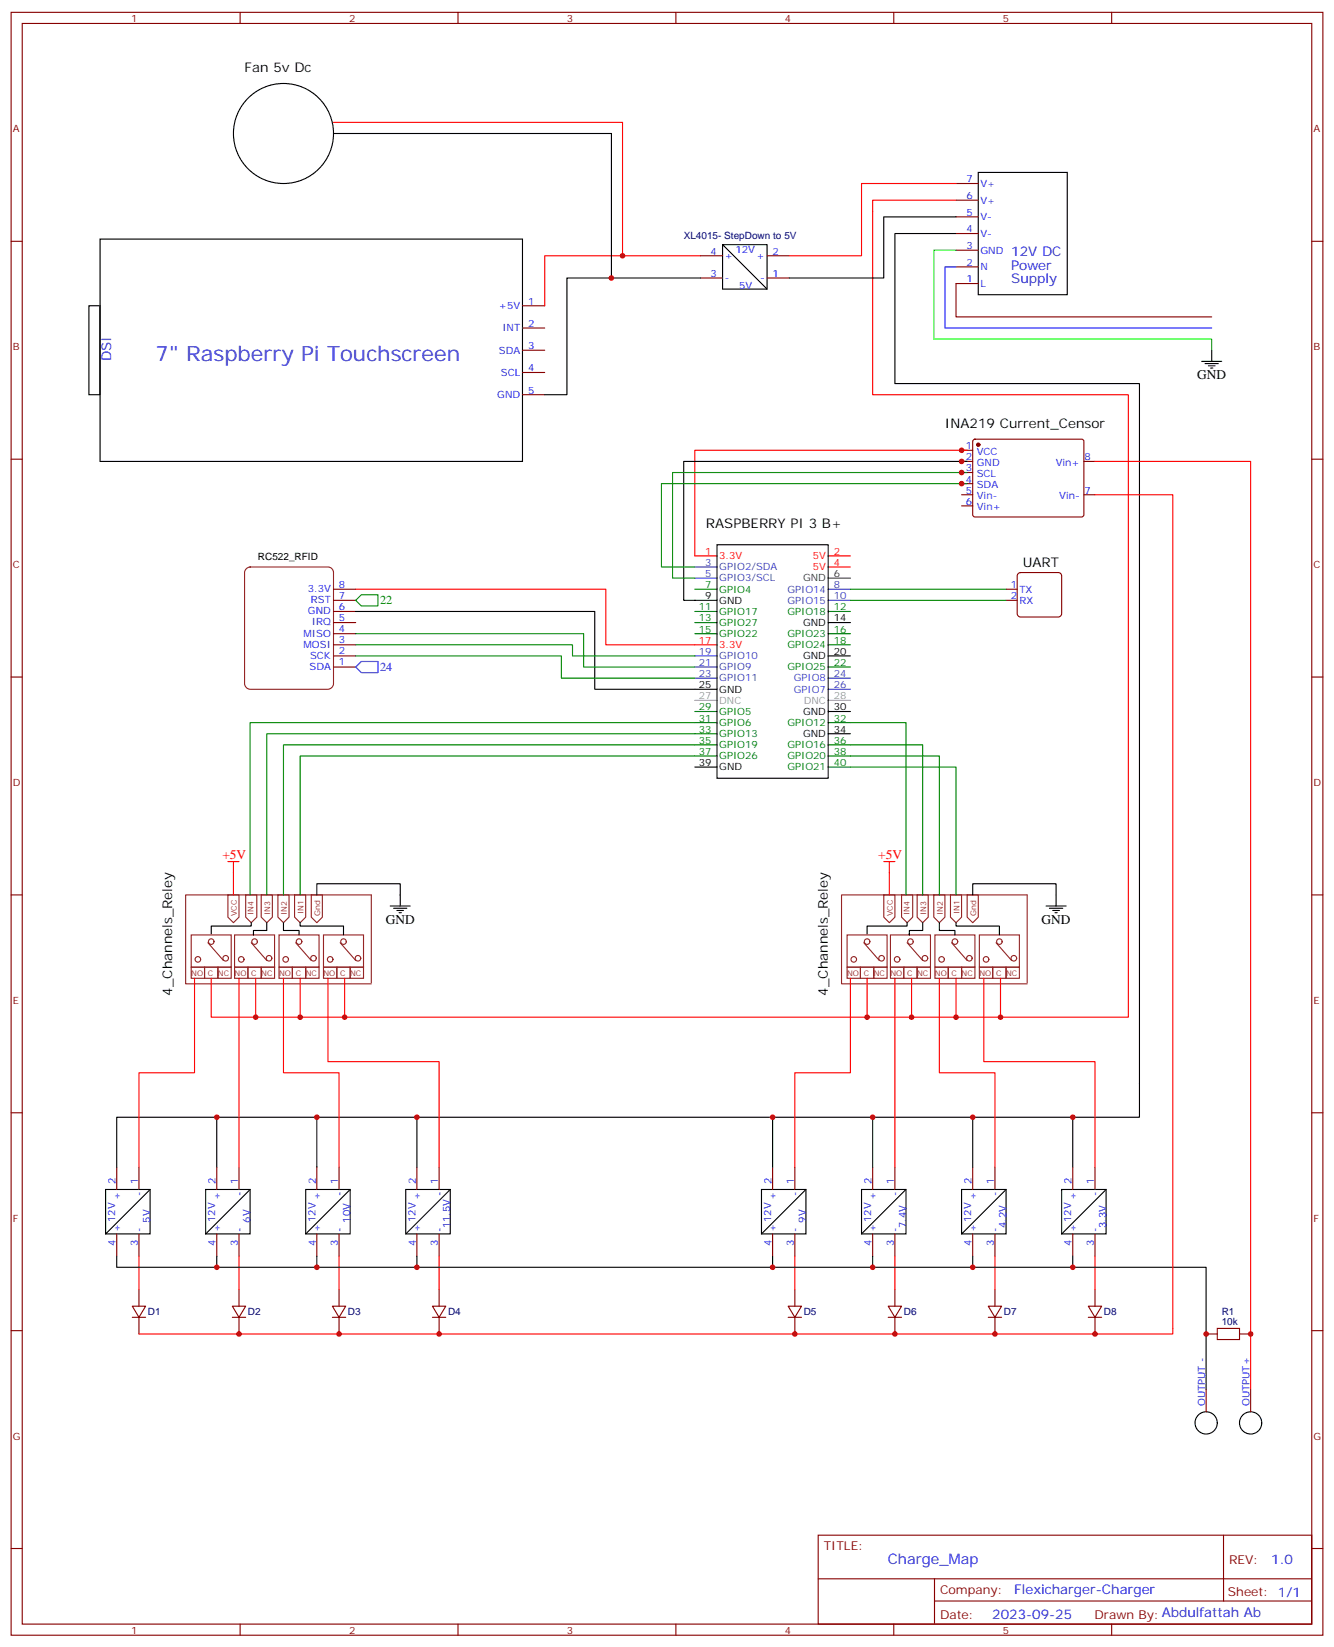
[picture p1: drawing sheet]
<svg xmlns="http://www.w3.org/2000/svg" width="423mm" height="523mm" viewBox="0 0 423 523" stroke-linecap="round" stroke-linejoin="round" font-family="sans-serif">
<g fill="none" stroke="#870000" stroke-width=".35">
<path d="M3.5 3.9h416.3v515.1h-416.3zM7.1 7.4h409.2v508h-409.2zM76.2 3.9v3.5M145.3 3.9v3.5M214.5 3.9v3.5M283.6 3.9v3.5M352.8 3.9v3.5M303.4 58.2h7M3.5 76.6h3.6M303.4 79.4h7M303.4 74.1h7M303.4 68.8h7"/>
<path d="M303.4 63.5h7M416.3 76.6h3.5M165.8 97h7.1M222.2 88.2h7.1M222.2 81.2h7.1M243.4 88.2h7.1M243.4 81.2h7.1M303.4 84.7h7M310.4 90h-7v10.6h81.1M165.8 104.1h7.1M165.8 111.2h7.1M165.8 118.2h7.1"/>
<path d="M165.8 125.3h7.1M308.9 139.6l.5-.2h33.9l.5 .2 .2 .5-.1 23.5-.6 .5-34.2-.1-.4-.6v-23.3zM3.5 145.7h3.6M305.2 142.9h3.5M305.2 146.4h3.5M305.2 150h3.5M305.2 153.5h3.5M305.2 157h3.5M344 146.4h3.5M344 157h3.5M416.3 145.7h3.5M305.2 160.5h3.5"/>
<path d="M105.8 190.5h7.1M105.8 194.1h7.1M105.8 197.6h7.1M105.8 187h7.1M319.3 190.5h3.5M319.3 187h3.5M323 182.1l.8-.4h12l.7 .2 .4 .9v12l-.2 .6-.9 .4h-12l-.6-.2-.4-.8v-12zM3.5 214.9h3.6M105.8 201.1h7.1M105.8 211.7h7.1M105.8 208.2h7.1M105.8 204.6h7.1"/>
<path d="M416.3 214.9h3.5M3.5 284h3.6M416.3 284h3.5M3.5 353.2h3.6M416.3 353.2h3.5M37 370.5v7M44.1 370.5v7M68.8 370.5v7M75.8 370.5v7M100.5 370.5v7M107.6 370.5v7M132.3 370.5v7"/>
<path d="M139.3 370.5v7M245.2 370.5v7M252.2 370.5v7M276.9 370.5v7M284 370.5v7M308.7 370.5v7M315.7 370.5v7M340.4 370.5v7M347.5 370.5v7M37 391.6v7.1M44.1 391.6v7.1M68.8 391.6v7.1"/>
<path d="M75.8 391.6v7.1M100.5 391.6v7.1M107.6 391.6v7.1M132.3 391.6v7.1M139.3 391.6v7.1M245.2 391.6v7.1M252.2 391.6v7.1M276.9 391.6v7.1M284 391.6v7.1M308.7 391.6v7.1M315.7 391.6v7.1M340.4 391.6v7.1"/>
<path d="M347.5 391.6v7.1M42 414.5h4.2l-2.1 3.6zM42 418.1h4.2M44.1 409.3v5.2M44.1 418.1v5.3M73.7 414.5h4.3l-2.2 3.6zM73.7 418.1h4.3M75.8 409.3v5.2M75.8 418.1v5.3M105.5 414.5h4.2l-2.1 3.6zM105.5 418.1h4.2M107.6 409.3v5.2"/>
<path d="M107.6 418.1v5.3M137.2 414.5h4.3l-2.2 3.6zM137.2 418.1h4.3M139.3 409.3v5.2M139.3 418.1v5.3M250.1 414.5h4.3l-2.2 3.6zM250.1 418.1h4.3M252.2 409.3v5.2M252.2 418.1v5.3M281.9 414.5h4.2l-2.1 3.6zM281.9 418.1h4.2M284 409.3v5.2"/>
<path d="M284 418.1v5.3M313.6 414.5h4.3l-2.2 3.6zM313.6 418.1h4.3M315.7 409.3v5.2M315.7 418.1v5.3M345.4 414.5h4.2l-2.1 3.6zM345.4 418.1h4.2M347.5 409.3v5.2M347.5 418.1v5.3M3.5 422.3h3.6M382.8 423.4h3.5M393.3 423.4h3.6"/>
<path d="M416.3 422.3h3.5M382.8 441v7.1M396.9 441v7.1M3.5 491.5h3.6M259.6 487.2h156.7v28.2h-156.7zM388.3 487.2v20.9M416.3 491.5h3.5M76.2 515.4v3.6M145.3 515.4v3.6M214.5 515.4v3.6M259.7 501.1h156.4M283.6 515.4v3.6"/>
<path d="M296.6 508.1h119.5M296.6 501.1v14.1M352.8 515.4v3.6"/>
</g>
<g fill="none" stroke="#060" stroke-width=".35">
<path d="M220.5 197.6h7M220.5 194.1h7M220.5 187h7M262.8 194.1h7.1M220.5 201.1h7M262.8 211.7h7.1M262.8 204.6h7.1M262.8 201.1h7.1M220.5 239.9h7M220.5 236.4h7M220.5 232.9h7M220.5 229.3h7"/>
<path d="M220.5 225.8h7M262.8 239.9h7.1M262.8 236.4h7.1M262.8 229.3h7.1M262.8 243.5h7.1"/>
</g>
<g fill="none" stroke="#000" stroke-width=".35">
<path d="M105.8 42.4h88.2v45.8M310.4 54.7h28.3v38.8h-28.3zM31.7 75.9h134.1v70.5h-134.1zM229.3 77.6h14.1v14.2h-14.1zM229.3 77.6l14.1 14.2M303.4 74.1h-19.4v47.6h77.6v232.9h-324.6v15.9M303.4 68.8h-22.9v19.4h-30M28.2 97h3.5v28.3h-3.5zM222.2 88.2h-42.3v37.1h-7M381.4 114.7h6.3M382.4 115.4h4.2M383.5 116.1h2.1"/>
<path d="M384.2 116.8h.7M384.5 111.2v3.5M306.9 146.4h-89.9v44.1h10.5M227.5 172.9h35.3v74.1h-35.3zM112.9 194.1h75.8v24.7h38.8M262.8 197.6h7.1M262.8 208.2h7.1M262.8 232.9h7.1M262.8 225.8h7.1M220.5 243.5h7M79.7 292.8v1.1h-12.7v2.5M84.7 292.8v2.5h-4.3v1.4v-.3"/>
<path d="M90 292.8v2.5h4.9v1.4M95.2 292.8v1.1h13.8v2.8M100.5 284v-3.5h26.5v7M123.8 287.5h6.4M124.9 288.3h4.2M125.9 289h2.2M126.6 289.7h.8M287.9 292.8v1.1h-12.7v2.5M292.8 292.8v2.5h-4.2v1.4v-.3M298.1 292.8v2.5h4.9v1.4M303.4 292.8v1.1h13.7v2.8M308.7 284v-3.5h26.4v7"/>
<path d="M332 287.5h6.3M333 288.3h4.3M334.1 289h2.1M334.8 289.7h.7M68.8 354.6v15.9M100.5 354.6v15.9M132.3 354.6v15.9M245.2 354.6v15.9M276.9 354.6v15.9M308.7 354.6v15.9M340.4 354.6v15.9M33.5 377.5h14.1v14.1h-14.1z"/>
<path d="M47.6 377.5l-14.1 14.1M65.3 377.5h14.1v14.1h-14.1zM79.4 377.5l-14.1 14.1M97 377.5h14.1v14.1h-14.1zM111.1 377.5l-14.1 14.1M128.8 377.5h14.1v14.1h-14.1zM142.9 377.5l-14.1 14.1M241.7 377.5h14.1v14.1h-14.1zM255.8 377.5l-14.1 14.1M273.4 377.5h14.1v14.1h-14.1zM287.5 377.5l-14.1 14.1M305.2 377.5h14.1v14.1h-14.1z"/>
<path d="M319.3 377.5l-14.1 14.1M336.9 377.5h14.1v14.1h-14.1zM351 377.5l-14.1 14.1M37 398.7v3.5h345.8v38.8M68.8 398.7v3.5M100.5 398.7v3.5M132.3 398.7v3.5M245.2 398.7v3.5M276.9 398.7v3.5M308.7 398.7v3.5M340.4 398.7v3.5"/>
<circle cx="90" cy="42.4" r="15.9"/>
<circle cx="382.8" cy="451.6" r="3.5"/>
<circle cx="396.9" cy="451.6" r="3.5"/>
</g>
<path d="M220.5 222.3h7M262.8 222.3h7.1" fill="none" stroke="#999" stroke-width=".35"/>
<path d="M220.5 180h7M220.5 183.5h7M262.8 190.5h7.1M262.8 187h7.1M220.5 215.2h7M220.5 211.7h7M220.5 208.2h7M262.8 218.8h7.1M262.8 215.2h7.1" fill="none" stroke="#06c" stroke-width=".35"/>
<g fill="none" stroke="#f00" stroke-width=".35">
<path d="M105.8 38.8h91.8v42.4M303.4 58.2h-30v23h-22.9M303.4 63.5h-26.5v61.8h81.2v197.5h-291.1v-12.3M222.2 81.2h-49.3v15.8M306.9 142.9h-86.4v33.5h7M347.5 157h24.7v266.4h-328.1M347.5 146.4h49.4v294.6M262.8 180h7.1M262.8 176.4h7.1M112.9 187h79.4v17.6h35.2M72.3 273.4h3.5M74.1 273.4v10.6"/>
<path d="M280.5 273.4h3.5M282.2 273.4v10.6M61.7 310.5v30h-17.6v30M75.8 310.5v60M81.1 310.5v12.3M90 310.5v30h17.6v30M95.2 310.5v12.3M104.1 310.5v26.4h35.2v33.6M109.4 310.5v12.3M269.9 310.5v30h-17.7v30M275.2 310.5v12.3M284 310.5v60"/>
<path d="M289.3 310.5v12.3M298.1 310.5v30h17.6v30M303.4 310.5v12.3M312.2 310.5v26.4h35.3v33.6M317.5 310.5v12.3M44.1 398.7v10.6M75.8 398.7v10.6M107.6 398.7v10.6M139.3 398.7v10.6M252.2 398.7v10.6M284 398.7v10.6M315.7 398.7v10.6"/>
<path d="M347.5 398.7v10.6"/>
</g>
<path d="M262.8 183.5h7.1" fill="none" stroke="#333" stroke-width=".35"/>
<g fill="none" stroke="#8c2424" stroke-width=".35">
<path d="M78.2 180.5l1.2-.5h24.7l.9 .2 .6 .6 .2 .9v35.3l-.2 .9-.7 .6-.8 .3h-24.7l-.9-.3-.6-.7-.3-.8v-35.3zM60.7 296.7h12.7v10.3h-12.7zM66 299.2l4.9 5.6M72.3 284h3.5v7.1l-1.7 1.7-1.8-1.7zM74.4 296.7h12.7v10.3h-12.7zM78 284h3.5v7.1l-1.8 1.7-1.7-1.7zM79.7 299.2l5 5.6M82.9 284h3.5v7.1l-1.7 1.7-1.8-1.7zM88.2 284h3.5v7.1l-1.7 1.7-1.8-1.7zM88.5 296.7h12.7v10.3h-12.7zM93.5 284h3.5v7.1l-1.8 1.7-1.7-1.7zM93.8 299.2l5 5.6"/>
<path d="M98.8 284h3.5v7.1l-1.8 1.7-1.7-1.7zM102.7 296.7h12.7v10.3h-12.7zM107.9 299.2l5 5.6M268.8 296.7h12.7v10.3h-12.7zM274.1 299.2l4.9 5.6M280.5 284h3.5v7.1l-1.8 1.7-1.7-1.7zM282.6 296.7h12.7v10.3h-12.7zM286.1 284h3.5v7.1l-1.7 1.7-1.8-1.7zM287.9 299.2l4.9 5.6M291 284h3.6v7.1l-1.8 1.7-1.8-1.7zM296.3 284h3.6v7.1l-1.8 1.7-1.8-1.7zM296.7 296.7h12.7v10.3h-12.7z"/>
<path d="M301.6 284h3.6v7.1l-1.8 1.7-1.8-1.7zM302 299.2l4.9 5.6M306.9 284h3.5v7.1l-1.7 1.7-1.8-1.7zM310.8 296.7h12.7v10.3h-12.7zM316.1 299.2l4.9 5.6M60.7 307h4.2v3.5h-4.2zM64.9 307h4.2v3.5h-4.2zM69.1 307h4.3v3.5h-4.3zM74.4 307h4.3v3.5h-4.3zM78.7 307h4.2v3.5h-4.2zM82.9 307h4.2v3.5h-4.2zM88.5 307h4.3v3.5h-4.3z"/>
<path d="M92.8 307h4.2v3.5h-4.2zM97 307h4.2v3.5h-4.2zM102.7 307h4.2v3.5h-4.2zM106.9 307h4.2v3.5h-4.2zM111.1 307h4.3v3.5h-4.3zM117.8 311.9v-27.9h-58.9v28.2h58.9M268.8 307h4.2v3.5h-4.2zM273 307h4.3v3.5h-4.3zM277.3 307h4.2v3.5h-4.2zM282.6 307h4.2v3.5h-4.2zM286.8 307h4.2v3.5h-4.2zM291 307h4.3v3.5h-4.3z"/>
<path d="M296.7 307h4.2v3.5h-4.2zM300.9 307h4.3v3.5h-4.3zM305.2 307h4.2v3.5h-4.2zM310.8 307h4.2v3.5h-4.2zM315 307h4.3v3.5h-4.3zM319.3 307h4.2v3.5h-4.2zM326 311.9v-27.9h-58.9v28.2h58.9"/>
<circle cx="67" cy="298.8" r=".88"/>
<circle cx="80.8" cy="298.8" r=".88"/>
<circle cx="94.9" cy="298.8" r=".88"/>
<circle cx="109" cy="298.8" r=".88"/>
<circle cx="275.2" cy="298.8" r=".88"/>
<circle cx="288.9" cy="298.8" r=".88"/>
<circle cx="303" cy="298.8" r=".88"/>
<circle cx="317.1" cy="298.8" r=".88"/>
<circle cx="62.8" cy="304.5" r=".88"/>
<circle cx="71.6" cy="304.1" r=".88"/>
<circle cx="76.6" cy="304.5" r=".88"/>
<circle cx="85.4" cy="304.1" r=".88"/>
<circle cx="90.7" cy="304.5" r=".88"/>
<circle cx="99.5" cy="304.1" r=".88"/>
<circle cx="104.8" cy="304.5" r=".88"/>
<circle cx="113.6" cy="304.1" r=".88"/>
<circle cx="270.9" cy="304.5" r=".88"/>
<circle cx="279.8" cy="304.1" r=".88"/>
<circle cx="284.7" cy="304.5" r=".88"/>
<circle cx="293.5" cy="304.1" r=".88"/>
<circle cx="298.8" cy="304.5" r=".88"/>
<circle cx="307.6" cy="304.1" r=".88"/>
<circle cx="312.9" cy="304.5" r=".88"/>
<circle cx="321.7" cy="304.1" r=".88"/>
</g>
<g fill="none" stroke="#008700" stroke-width=".35">
<path d="M306.9 150h-93.5v33.5h7.1M306.9 153.5h-97v26.5h10.6M112.9 190.5l1.8-1.7h5.2v3.5h-5.2zM269.9 187h49.4M269.9 190.5h49.4M112.9 201.1h72.3v10.6h35.3M112.9 204.6h68.8v3.6h38.8M112.9 208.2h65.3v7h42.3M220.5 239.9h-125.3v44.1M220.5 236.4h-130.5v47.6M220.5 232.9h-135.8v51.1M220.5 229.3h-141.1v54.7"/>
<path d="M269.9 239.9h28.2v44.1M269.9 236.4h22.9v47.6M269.9 229.3h17.6v54.7M269.9 243.5h33.5v40.5"/>
</g>
<path d="M303.4 84.7h-3.5v19.4h84.6M112.9 211.7l1.8-1.8h5.2v3.6h-5.2z" fill="none" stroke="#00f" stroke-width=".35"/>
<circle cx="310.4" cy="141.1" r=".53" fill="#870000" stroke="#870000" stroke-width=".35"/>
<path d="M386.3 421.6h7v3.5h-7z" fill="none" stroke="#a10000" stroke-width=".35"/>
<path d="M303.4 79.4h-7.1v28.2h88.2v3.6" fill="none" stroke="#0f0" stroke-width=".35"/>
<g fill="#c00">
<circle cx="305.2" cy="142.9" r=".88"/>
<circle cx="305.2" cy="146.4" r=".88"/>
<circle cx="305.2" cy="150" r=".88"/>
<circle cx="305.2" cy="153.5" r=".88"/>
<circle cx="317.5" cy="322.8" r=".88"/>
<circle cx="81.1" cy="322.8" r=".88"/>
<circle cx="95.3" cy="322.8" r=".88"/>
<circle cx="109.4" cy="322.8" r=".88"/>
<circle cx="303.4" cy="322.8" r=".88"/>
<circle cx="289.3" cy="322.8" r=".88"/>
<circle cx="275.2" cy="322.8" r=".88"/>
<circle cx="308.7" cy="354.6" r=".88"/>
<circle cx="276.9" cy="354.6" r=".88"/>
<circle cx="245.2" cy="354.6" r=".88"/>
<circle cx="132.3" cy="354.6" r=".88"/>
<circle cx="100.5" cy="354.6" r=".88"/>
<circle cx="68.8" cy="354.6" r=".88"/>
<circle cx="340.4" cy="354.6" r=".88"/>
<circle cx="75.8" cy="423.4" r=".88"/>
<circle cx="107.6" cy="423.4" r=".88"/>
<circle cx="139.3" cy="423.4" r=".88"/>
<circle cx="252.2" cy="423.4" r=".88"/>
<circle cx="284" cy="423.4" r=".88"/>
<circle cx="315.7" cy="423.4" r=".88"/>
<circle cx="347.5" cy="423.4" r=".88"/>
<circle cx="382.8" cy="423.4" r=".88"/>
<circle cx="68.8" cy="402.2" r=".88"/>
<circle cx="100.5" cy="402.2" r=".88"/>
<circle cx="132.3" cy="402.2" r=".88"/>
<circle cx="245.2" cy="402.2" r=".88"/>
<circle cx="276.9" cy="402.2" r=".88"/>
<circle cx="308.7" cy="402.2" r=".88"/>
<circle cx="340.4" cy="402.2" r=".88"/>
<circle cx="396.9" cy="423.4" r=".88"/>
<circle cx="197.6" cy="81.2" r=".88"/>
<circle cx="194" cy="88.2" r=".88"/>
</g>
<text font-size="6.7" fill="#00f" x="49.4" y="114.7">7&quot; Raspberry Pi Touchscreen</text>
<text font-size="4.6" fill="#00f" x="281.7" y="496.2">Charge_Map</text>
<g font-size="4.2">
<text x="77.6" y="23">Fan 5v Dc</text>
<text x="379.9" y="120.3">GND</text>
<text x="299.9" y="135.9">INA219 Current_Censor</text>
<text x="224" y="167.6">RASPBERRY PI 3 B+</text>
<text x="324.6" y="180">UART</text>
<text x="122.4" y="293.2">GND</text>
<text x="330.6" y="293.2">GND</text>
<text x="54.6" y="316" transform="rotate(-90 54.6 316)">4_Channels_Reley</text>
<text x="262.7" y="316" transform="rotate(-90 262.7 316)">4_Channels_Reley</text>
</g>
<g font-size="4.2" fill="#00f">
<text x="320.9" y="81.4">12V DC</text>
<text x="320.9" y="85.6">Power</text>
<text x="320.9" y="89.8">Supply</text>
<text x="35.3" y="114.7" transform="rotate(-90 35.3 114.7)">DSI</text>
<text x="403.4" y="496.5">1.0</text>
<text x="321.8" y="506">Flexicharger-Charger</text>
<text x="314.9" y="513.8">2023-09-25</text>
</g>
<g font-size="4.2" fill="#f00">
<text x="70.6" y="272.7">+5V</text>
<text x="278.7" y="272.7">+5V</text>
</g>
<text font-size="3.9" fill="#080" x="120.6" y="191.8">22</text>
<text font-size="3.9" fill="#00f" x="120.6" y="213">24</text>
<g font-size="3.9" fill="#800">
<text x="261.4" y="491.8">TITLE:</text>
<text x="390" y="496.5">REV:</text>
<text x="298.3" y="506">Company:</text>
<text x="389.7" y="506.6">Sheet: 1/1</text>
<text x="298.3" y="513.7">Date:</text>
<text x="347.4" y="513.8">Drawn By:Abdulfattah Ab</text>
</g>
<g font-size="3.2" fill="#800">
<text x="41.6" y="6.9">1</text>
<text x="110.8" y="6.9">2</text>
<text x="179.9" y="6.9">3</text>
<text x="249.1" y="6.9">4</text>
<text x="318.2" y="6.9">5</text>
<text x="4.1" y="42">A</text>
<text x="416.8" y="42">A</text>
<text x="4.1" y="111.2">B</text>
<text x="416.8" y="111.2">B</text>
<text x="4.1" y="180.3">C</text>
<text x="416.8" y="180.3">C</text>
<text x="4.1" y="249.4">D</text>
<text x="416.8" y="249.4">D</text>
<text x="4.1" y="318.6">E</text>
<text x="416.8" y="318.6">E</text>
<text x="4.1" y="387.7">F</text>
<text x="416.8" y="387.7">F</text>
<text x="4.1" y="456.9">G</text>
<text x="416.8" y="456.9">G</text>
<text x="41.6" y="518.4">1</text>
<text x="110.8" y="518.4">2</text>
<text x="179.9" y="518.4">3</text>
<text x="249.1" y="518.4">4</text>
<text x="318.2" y="518.4">5</text>
</g>
<g font-size="3.2" fill="#00f">
<text x="306.7" y="57.9">7</text>
<text x="311.1" y="59.3">V+</text>
<text x="306.7" y="63.2">6</text>
<text x="311.1" y="64.6">V+</text>
<text x="306.7" y="68.5">5</text>
<text x="311.1" y="69.9">V-</text>
<text x="306.7" y="73.8">4</text>
<text x="311.1" y="75.2">V-</text>
<text x="225.5" y="80.8">4</text>
<text x="230" y="82.2">+</text>
<text x="233.4" y="80.2">12V</text>
<text x="240.1" y="82.2">+</text>
<text x="245.2" y="80.8">2</text>
<text x="306.7" y="79.1">3</text>
<text x="311.1" y="80.5">GND</text>
<text x="225.5" y="87.9">3</text>
<text x="230" y="89.3">-</text>
<text x="241.3" y="89.3">-</text>
<text x="245.2" y="87.9">1</text>
<text x="306.7" y="89.6">1</text>
<text x="306.7" y="84.3">2</text>
<text x="311.1" y="85.8">N</text>
<text x="234.6" y="91.8">5V</text>
<text x="311.1" y="91.1">L</text>
<text x="158.3" y="98.1">+5V</text>
<text x="167.6" y="96.7">1</text>
<text x="159.4" y="105.2">INT</text>
<text x="167.6" y="103.8">2</text>
<text x="158.3" y="112.2">SDA</text>
<text x="167.6" y="110.8">3</text>
<text x="159" y="119.3">SCL</text>
<text x="167.6" y="117.9">4</text>
<text x="167.6" y="124.9">5</text>
<text x="157.8" y="126.3">GND</text>
<text x="306.5" y="142.6">1</text>
<text x="306.5" y="146.1">2</text>
<text x="306.5" y="149.6">3</text>
<text x="310" y="144.3">VCC</text>
<text x="310" y="147.8">GND</text>
<text x="335" y="147.8">Vin+</text>
<text x="344.1" y="146.1">8</text>
<text x="306.5" y="153.1">4</text>
<text x="310" y="151.4">SCL</text>
<text x="310" y="154.9">SDA</text>
<text x="306.5" y="156.7">5</text>
<text x="306.5" y="160.2">6</text>
<text x="310" y="158.4">Vin-</text>
<text x="310" y="162">Vin+</text>
<text x="336.2" y="158.4">Vin-</text>
<text x="344.1" y="156.7">7</text>
<text x="97.7" y="187.9">3.3V</text>
<text x="98.7" y="191.4">RST</text>
<text x="107.5" y="190">7</text>
<text x="107.5" y="186.5">8</text>
<text x="320.8" y="190.2">2</text>
<text x="320.8" y="186.7">1</text>
<text x="323.5" y="191.6">RX</text>
<text x="323.5" y="188.1">TX</text>
<text x="97.7" y="195">GND</text>
<text x="107.5" y="193.5">6</text>
<text x="107.5" y="197.1">5</text>
<text x="96.3" y="202">MISO</text>
<text x="99" y="198.5">IRQ</text>
<text x="107.5" y="200.6">4</text>
<text x="96.3" y="205.5">MOSI</text>
<text x="98.4" y="209.1">SCK</text>
<text x="107.5" y="207.7">2</text>
<text x="107.5" y="204.1">3</text>
<text x="98.2" y="212.6">SDA</text>
<text x="107.5" y="211.2">1</text>
<text x="36.7" y="375.7" transform="rotate(-90 36.7 375.7)">2</text>
<text x="43.7" y="375.7" transform="rotate(-90 43.7 375.7)">1</text>
<text x="68.4" y="375.7" transform="rotate(-90 68.4 375.7)">2</text>
<text x="75.5" y="375.7" transform="rotate(-90 75.5 375.7)">1</text>
<text x="100.2" y="375.7" transform="rotate(-90 100.2 375.7)">2</text>
<text x="107.2" y="375.7" transform="rotate(-90 107.2 375.7)">1</text>
<text x="131.9" y="375.7" transform="rotate(-90 131.9 375.7)">2</text>
<text x="139" y="375.7" transform="rotate(-90 139 375.7)">1</text>
<text x="244.8" y="375.7" transform="rotate(-90 244.8 375.7)">2</text>
<text x="251.9" y="375.7" transform="rotate(-90 251.9 375.7)">1</text>
<text x="276.6" y="375.7" transform="rotate(-90 276.6 375.7)">2</text>
<text x="283.6" y="375.7" transform="rotate(-90 283.6 375.7)">1</text>
<text x="308.3" y="375.7" transform="rotate(-90 308.3 375.7)">2</text>
<text x="315.4" y="375.7" transform="rotate(-90 315.4 375.7)">1</text>
<text x="340.1" y="375.7" transform="rotate(-90 340.1 375.7)">2</text>
<text x="347.1" y="375.7" transform="rotate(-90 347.1 375.7)">1</text>
<text x="38.1" y="380.8" transform="rotate(-90 38.1 380.8)">+</text>
<text x="45.2" y="379.7" transform="rotate(-90 45.2 379.7)">-</text>
<text x="69.8" y="380.8" transform="rotate(-90 69.8 380.8)">+</text>
<text x="76.9" y="379.7" transform="rotate(-90 76.9 379.7)">-</text>
<text x="101.6" y="380.8" transform="rotate(-90 101.6 380.8)">+</text>
<text x="108.7" y="379.7" transform="rotate(-90 108.7 379.7)">-</text>
<text x="133.3" y="380.8" transform="rotate(-90 133.3 380.8)">+</text>
<text x="140.4" y="379.7" transform="rotate(-90 140.4 379.7)">-</text>
<text x="246.2" y="380.8" transform="rotate(-90 246.2 380.8)">+</text>
<text x="253.3" y="379.7" transform="rotate(-90 253.3 379.7)">-</text>
<text x="278" y="380.8" transform="rotate(-90 278 380.8)">+</text>
<text x="285" y="379.7" transform="rotate(-90 285 379.7)">-</text>
<text x="309.7" y="380.8" transform="rotate(-90 309.7 380.8)">+</text>
<text x="316.8" y="379.7" transform="rotate(-90 316.8 379.7)">-</text>
<text x="341.5" y="380.8" transform="rotate(-90 341.5 380.8)">+</text>
<text x="348.5" y="379.7" transform="rotate(-90 348.5 379.7)">-</text>
<text x="36.6" y="387.8" transform="rotate(-90 36.6 387.8)">12V</text>
<text x="47.6" y="388.1" transform="rotate(-90 47.6 388.1)">5V</text>
<text x="68.3" y="387.8" transform="rotate(-90 68.3 387.8)">12V</text>
<text x="79.4" y="388.1" transform="rotate(-90 79.4 388.1)">6V</text>
<text x="100.1" y="387.8" transform="rotate(-90 100.1 387.8)">12V</text>
<text x="111.1" y="388.1" transform="rotate(-90 111.1 388.1)">10V</text>
<text x="131.8" y="387.8" transform="rotate(-90 131.8 387.8)">12V</text>
<text x="142.9" y="389.9" transform="rotate(-90 142.9 389.9)">11.5V</text>
<text x="244.7" y="387.8" transform="rotate(-90 244.7 387.8)">12V</text>
<text x="255.8" y="388.1" transform="rotate(-90 255.8 388.1)">9V</text>
<text x="276.5" y="387.8" transform="rotate(-90 276.5 387.8)">12V</text>
<text x="287.5" y="389.9" transform="rotate(-90 287.5 389.9)">7.4V</text>
<text x="308.2" y="387.8" transform="rotate(-90 308.2 387.8)">12V</text>
<text x="319.3" y="389.9" transform="rotate(-90 319.3 389.9)">4.2V</text>
<text x="340" y="387.8" transform="rotate(-90 340 387.8)">12V</text>
<text x="351" y="389.9" transform="rotate(-90 351 389.9)">3.3V</text>
<text x="36.7" y="395.4" transform="rotate(-90 36.7 395.4)">4</text>
<text x="38.1" y="390.9" transform="rotate(-90 38.1 390.9)">+</text>
<text x="43.7" y="395.4" transform="rotate(-90 43.7 395.4)">3</text>
<text x="45.2" y="390.9" transform="rotate(-90 45.2 390.9)">-</text>
<text x="68.4" y="395.4" transform="rotate(-90 68.4 395.4)">4</text>
<text x="69.8" y="390.9" transform="rotate(-90 69.8 390.9)">+</text>
<text x="75.5" y="395.4" transform="rotate(-90 75.5 395.4)">3</text>
<text x="76.9" y="390.9" transform="rotate(-90 76.9 390.9)">-</text>
<text x="100.2" y="395.4" transform="rotate(-90 100.2 395.4)">4</text>
<text x="101.6" y="390.9" transform="rotate(-90 101.6 390.9)">+</text>
<text x="107.2" y="395.4" transform="rotate(-90 107.2 395.4)">3</text>
<text x="108.7" y="390.9" transform="rotate(-90 108.7 390.9)">-</text>
<text x="131.9" y="395.4" transform="rotate(-90 131.9 395.4)">4</text>
<text x="133.3" y="390.9" transform="rotate(-90 133.3 390.9)">+</text>
<text x="139" y="395.4" transform="rotate(-90 139 395.4)">3</text>
<text x="140.4" y="390.9" transform="rotate(-90 140.4 390.9)">-</text>
<text x="244.8" y="395.4" transform="rotate(-90 244.8 395.4)">4</text>
<text x="246.2" y="390.9" transform="rotate(-90 246.2 390.9)">+</text>
<text x="251.9" y="395.4" transform="rotate(-90 251.9 395.4)">3</text>
<text x="253.3" y="390.9" transform="rotate(-90 253.3 390.9)">-</text>
<text x="276.6" y="395.4" transform="rotate(-90 276.6 395.4)">4</text>
<text x="278" y="390.9" transform="rotate(-90 278 390.9)">+</text>
<text x="283.6" y="395.4" transform="rotate(-90 283.6 395.4)">3</text>
<text x="285" y="390.9" transform="rotate(-90 285 390.9)">-</text>
<text x="308.3" y="395.4" transform="rotate(-90 308.3 395.4)">4</text>
<text x="309.7" y="390.9" transform="rotate(-90 309.7 390.9)">+</text>
<text x="315.4" y="395.4" transform="rotate(-90 315.4 395.4)">3</text>
<text x="316.8" y="390.9" transform="rotate(-90 316.8 390.9)">-</text>
<text x="340.1" y="395.4" transform="rotate(-90 340.1 395.4)">4</text>
<text x="341.5" y="390.9" transform="rotate(-90 341.5 390.9)">+</text>
<text x="347.1" y="395.4" transform="rotate(-90 347.1 395.4)">3</text>
<text x="348.5" y="390.9" transform="rotate(-90 348.5 390.9)">-</text>
<text x="382.4" y="446.3" transform="rotate(-90 382.4 446.3)">OUTPUT -</text>
<text x="396.5" y="446.3" transform="rotate(-90 396.5 446.3)">OUTPUT+</text>
</g>
<g font-size="3.2" fill="#000080">
<text x="217" y="75.9">XL4015- StepDown to 5V</text>
<text x="46.9" y="417.4">D1</text>
<text x="78.7" y="417.4">D2</text>
<text x="110.4" y="417.4">D3</text>
<text x="142.2" y="417.4">D4</text>
<text x="255.1" y="417.4">D5</text>
<text x="286.8" y="417.4">D6</text>
<text x="318.6" y="417.4">D7</text>
<text x="350.3" y="417.4">D8</text>
<text x="387.7" y="417.3">R1</text>
<text x="387.7" y="420.5">10k</text>
</g>
<g font-size="3.2">
<text x="81.8" y="177.6">RC522_RFID</text>
<text x="223.8" y="190.2">9</text>
<text x="228.2" y="191.6">GND</text>
<text x="264.6" y="197.2">14</text>
<text x="254.8" y="198.6">GND</text>
<text x="254.8" y="209.2">GND</text>
<text x="264.6" y="207.8">20</text>
<text x="221.7" y="218.4">25</text>
<text x="228.2" y="219.8">GND</text>
<text x="254.8" y="226.9">GND</text>
<text x="264.6" y="225.5">30</text>
<text x="254.8" y="233.9">GND</text>
<text x="264.6" y="232.5">34</text>
<text x="221.7" y="243.1">39</text>
<text x="228.2" y="244.5">GND</text>
</g>
<g font-size="3.2" fill="#06c">
<text x="223.8" y="179.6">3</text>
<text x="223.8" y="183.1">5</text>
<text x="228.2" y="184.5">GPIO3/SCL</text>
<text x="228.2" y="181">GPIO2/SDA</text>
<text x="249.9" y="191.6">GPIO15</text>
<text x="249.9" y="188.1">GPIO14</text>
<text x="264.6" y="190.2">10</text>
<text x="264.6" y="186.7">8</text>
<text x="221.7" y="207.8">19</text>
<text x="228.2" y="209.2">GPIO10</text>
<text x="221.7" y="214.9">23</text>
<text x="221.7" y="211.3">21</text>
<text x="228.2" y="212.8">GPIO9</text>
<text x="264.6" y="214.9">24</text>
<text x="228.2" y="216.3">GPIO11</text>
<text x="251.9" y="219.8">GPIO7</text>
<text x="251.9" y="216.3">GPIO8</text>
<text x="264.6" y="218.4">26</text>
</g>
<g font-size="3.2" fill="#f00">
<text x="223.8" y="176.1">1</text>
<text x="228.2" y="177.5">3.3V</text>
<text x="257.9" y="177.5">5V</text>
<text x="264.6" y="179.6">4</text>
<text x="264.6" y="176.1">2</text>
<text x="257.9" y="181">5V</text>
<text x="221.7" y="204.3">17</text>
<text x="228.2" y="205.7">3.3V</text>
</g>
<g font-size="3.2" fill="#333">
<text x="254.8" y="184.5">GND</text>
<text x="264.6" y="183.1">6</text>
</g>
<g font-size="3.2" fill="#060">
<text x="223.8" y="186.7">7</text>
<text x="228.2" y="188.1">GPIO4</text>
<text x="221.7" y="197.2">13</text>
<text x="221.7" y="193.7">11</text>
<text x="228.2" y="195.1">GPIO17</text>
<text x="249.9" y="195.1">GPIO18</text>
<text x="264.6" y="193.7">12</text>
<text x="221.7" y="200.8">15</text>
<text x="228.2" y="202.2">GPIO22</text>
<text x="228.2" y="198.6">GPIO27</text>
<text x="249.9" y="202.2">GPIO23</text>
<text x="264.6" y="200.8">16</text>
<text x="249.9" y="205.7">GPIO24</text>
<text x="264.6" y="204.3">18</text>
<text x="249.9" y="212.8">GPIO25</text>
<text x="264.6" y="211.3">22</text>
<text x="221.7" y="225.5">29</text>
<text x="228.2" y="226.9">GPIO5</text>
<text x="221.7" y="232.5">33</text>
<text x="221.7" y="229">31</text>
<text x="228.2" y="233.9">GPIO13</text>
<text x="228.2" y="230.4">GPIO6</text>
<text x="249.9" y="230.4">GPIO12</text>
<text x="264.6" y="229">32</text>
<text x="221.7" y="239.6">37</text>
<text x="221.7" y="236">35</text>
<text x="228.2" y="237.5">GPIO19</text>
<text x="249.9" y="237.5">GPIO16</text>
<text x="264.6" y="239.6">38</text>
<text x="264.6" y="236">36</text>
<text x="228.2" y="241">GPIO26</text>
<text x="249.9" y="244.5">GPIO21</text>
<text x="249.9" y="241">GPIO20</text>
<text x="264.6" y="243.1">40</text>
</g>
<g font-size="3.2" fill="#999">
<text x="221.7" y="221.9">27</text>
<text x="264.6" y="221.9">28</text>
<text x="228.2" y="223.3">DNC</text>
<text x="255.1" y="223.3">DNC</text>
</g>
<g font-size="2.5" fill="#8d2323">
<text x="75.1" y="290.7" transform="rotate(-90 75.1 290.7)">VCC</text>
<text x="80.4" y="290.4" transform="rotate(-90 80.4 290.4)">IN4</text>
<text x="85.7" y="290.4" transform="rotate(-90 85.7 290.4)">IN3</text>
<text x="91" y="290.4" transform="rotate(-90 91 290.4)">IN2</text>
<text x="96.3" y="290" transform="rotate(-90 96.3 290)">IN1</text>
<text x="101.6" y="290.7" transform="rotate(-90 101.6 290.7)">Gnd</text>
<text x="283.3" y="290.7" transform="rotate(-90 283.3 290.7)">VCC</text>
<text x="288.6" y="290.4" transform="rotate(-90 288.6 290.4)">IN4</text>
<text x="293.9" y="290.4" transform="rotate(-90 293.9 290.4)">IN3</text>
<text x="299.2" y="290.4" transform="rotate(-90 299.2 290.4)">IN2</text>
<text x="304.4" y="290" transform="rotate(-90 304.4 290)">IN1</text>
<text x="309.7" y="290.7" transform="rotate(-90 309.7 290.7)">Gnd</text>
<text x="60.7" y="309.8">NO</text>
<text x="66" y="309.8">C</text>
<text x="69.1" y="309.8">NC</text>
<text x="74.4" y="309.8">NO</text>
<text x="79.7" y="309.8">C</text>
<text x="82.9" y="309.8">NC</text>
<text x="88.5" y="309.8">NO</text>
<text x="93.8" y="309.8">C</text>
<text x="97" y="309.8">NC</text>
<text x="102.7" y="309.8">NO</text>
<text x="107.9" y="309.8">C</text>
<text x="111.1" y="309.8">NC</text>
<text x="268.8" y="309.8">NO</text>
<text x="274.1" y="309.8">C</text>
<text x="277.3" y="309.8">NC</text>
<text x="282.6" y="309.8">NO</text>
<text x="287.9" y="309.8">C</text>
<text x="291" y="309.8">NC</text>
<text x="296.7" y="309.8">NO</text>
<text x="302" y="309.8">C</text>
<text x="305.2" y="309.8">NC</text>
<text x="310.8" y="309.8">NO</text>
<text x="316.1" y="309.8">C</text>
<text x="319.3" y="309.8">NC</text>
</g>
</svg>
